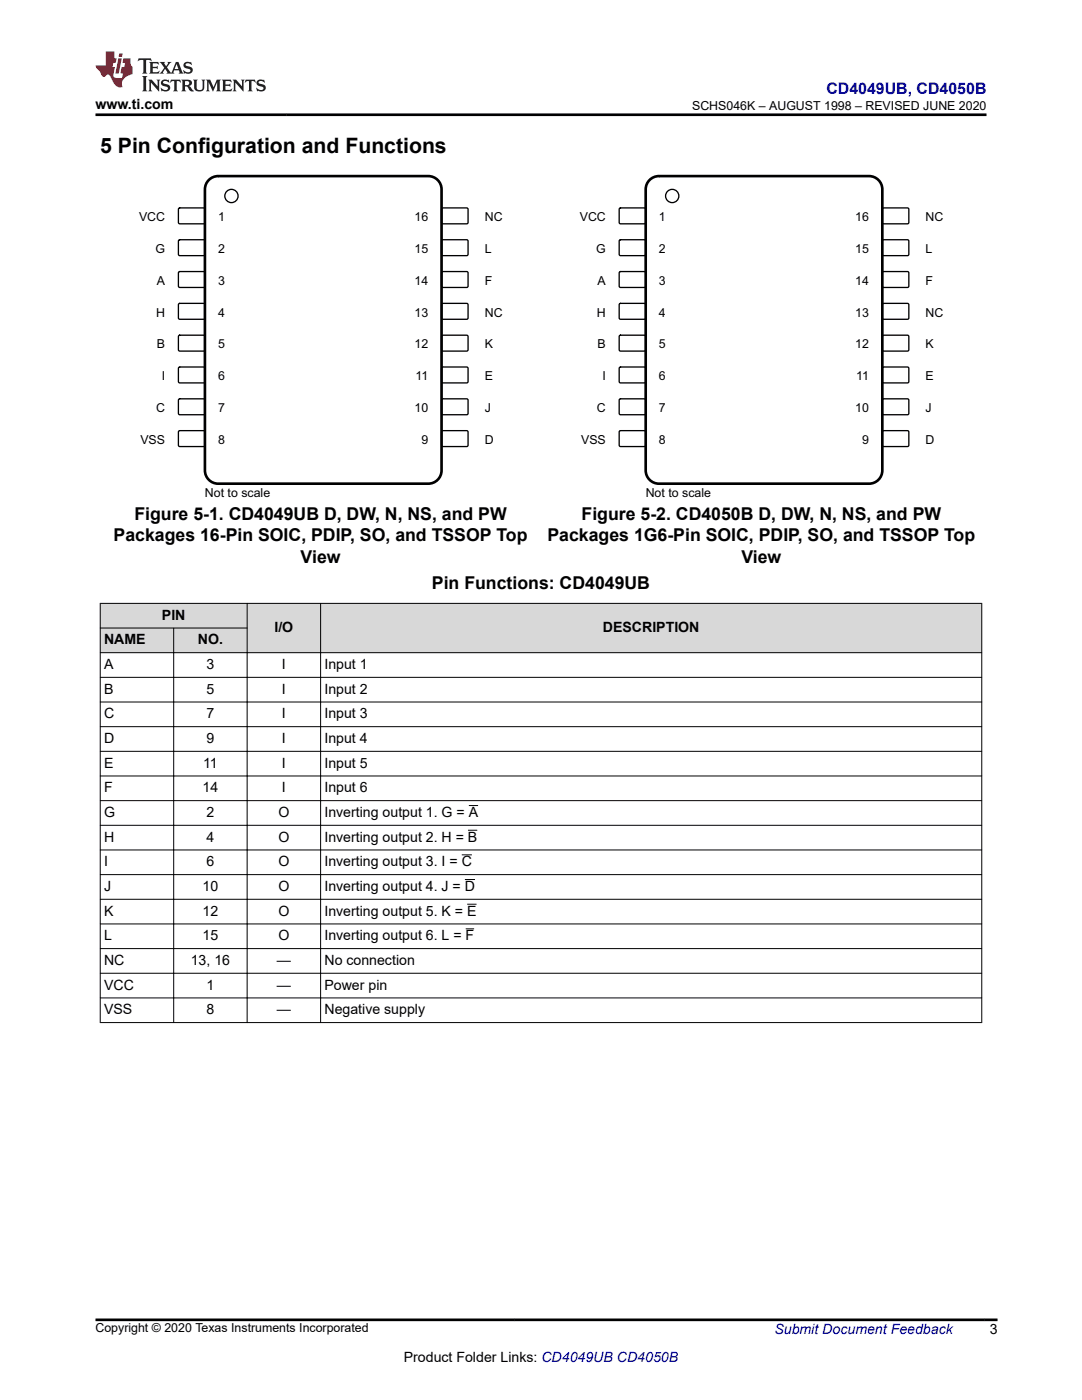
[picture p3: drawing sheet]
<svg xmlns="http://www.w3.org/2000/svg" width="216mm" height="279mm" viewBox="0 0 216 279" stroke-linecap="round" stroke-linejoin="round" font-family="sans-serif">
<path d="M35.7 41.5h5.1l.1 .3v2.7l-.3 .2-4.9-.1-.1-.2v-2.6z" fill="none" stroke="#000" stroke-width=".26"/>
<path d="M88.2 41.5h5.1l.1 .3v2.7l-.3 .2-4.9-.1-.1-.2v-2.6z" fill-rule="evenodd" fill="#fff"/>
<path d="M88.2 41.5h5.1l.1 .3v2.7l-.3 .2-4.9-.1-.1-.2v-2.6z" fill="none" stroke="#000" stroke-width=".26"/>
<path d="M35.7 47.9h5.1l.1 .2v2.8l-.3 .1h-4.9l-.1-.2v-2.7z" fill-rule="evenodd" fill="#fff"/>
<path d="M35.7 47.9h5.1l.1 .2v2.8l-.3 .1h-4.9l-.1-.2v-2.7z" fill="none" stroke="#000" stroke-width=".26"/>
<path d="M88.2 47.9h5.1l.1 .2v2.8l-.3 .1h-4.9l-.1-.2v-2.7z" fill-rule="evenodd" fill="#fff"/>
<path d="M88.2 47.9h5.1l.1 .2v2.8l-.3 .1h-4.9l-.1-.2v-2.7z" fill="none" stroke="#000" stroke-width=".26"/>
<path d="M35.7 54.2h5.1l.1 .3v2.7l-.3 .2-4.9-.1-.1-.2v-2.6z" fill-rule="evenodd" fill="#fff"/>
<path d="M35.7 54.2h5.1l.1 .3v2.7l-.3 .2-4.9-.1-.1-.2v-2.6z" fill="none" stroke="#000" stroke-width=".26"/>
<path d="M88.2 54.2h5.1l.1 .3v2.7l-.3 .2-4.9-.1-.1-.2v-2.6z" fill-rule="evenodd" fill="#fff"/>
<path d="M88.2 54.2h5.1l.1 .3v2.7l-.3 .2-4.9-.1-.1-.2v-2.6z" fill="none" stroke="#000" stroke-width=".26"/>
<path d="M35.7 60.6h5.1l.1 .2v2.8l-.3 .1h-4.9l-.1-.2v-2.7z" fill-rule="evenodd" fill="#fff"/>
<path d="M35.7 60.6h5.1l.1 .2v2.8l-.3 .1h-4.9l-.1-.2v-2.7z" fill="none" stroke="#000" stroke-width=".26"/>
<path d="M88.2 60.6h5.1l.1 .2v2.8l-.3 .1h-4.9l-.1-.2v-2.7z" fill-rule="evenodd" fill="#fff"/>
<path d="M88.2 60.6h5.1l.1 .2v2.8l-.3 .1h-4.9l-.1-.2v-2.7z" fill="none" stroke="#000" stroke-width=".26"/>
<path d="M35.7 66.9h5.1l.1 .3v2.7l-.3 .2-4.9-.1-.1-.2v-2.6z" fill-rule="evenodd" fill="#fff"/>
<path d="M35.7 66.9h5.1l.1 .3v2.7l-.3 .2-4.9-.1-.1-.2v-2.6z" fill="none" stroke="#000" stroke-width=".26"/>
<path d="M88.2 66.9h5.1l.1 .3v2.7l-.3 .2-4.9-.1-.1-.2v-2.6z" fill-rule="evenodd" fill="#fff"/>
<path d="M88.2 66.9h5.1l.1 .3v2.7l-.3 .2-4.9-.1-.1-.2v-2.6z" fill="none" stroke="#000" stroke-width=".26"/>
<path d="M35.7 73.3h5.1l.1 .2v2.8l-.3 .1h-4.9l-.1-.2v-2.7z" fill-rule="evenodd" fill="#fff"/>
<path d="M35.7 73.3h5.1l.1 .2v2.8l-.3 .1h-4.9l-.1-.2v-2.7z" fill="none" stroke="#000" stroke-width=".26"/>
<path d="M88.2 73.3h5.1l.1 .2v2.8l-.3 .1h-4.9l-.1-.2v-2.7z" fill-rule="evenodd" fill="#fff"/>
<path d="M88.2 73.3h5.1l.1 .2v2.8l-.3 .1h-4.9l-.1-.2v-2.7z" fill="none" stroke="#000" stroke-width=".26"/>
<path d="M35.7 79.6h5.1l.1 .3v2.7l-.3 .2-4.9-.1-.1-.2v-2.6z" fill-rule="evenodd" fill="#fff"/>
<path d="M35.7 79.6h5.1l.1 .3v2.7l-.3 .2-4.9-.1-.1-.2v-2.6z" fill="none" stroke="#000" stroke-width=".26"/>
<path d="M88.2 79.6h5.1l.1 .3v2.7l-.3 .2-4.9-.1-.1-.2v-2.6z" fill-rule="evenodd" fill="#fff"/>
<path d="M88.2 79.6h5.1l.1 .3v2.7l-.3 .2-4.9-.1-.1-.2v-2.6z" fill="none" stroke="#000" stroke-width=".26"/>
<path d="M35.7 86h5.1l.1 .2v2.8l-.3 .1h-4.9l-.1-.2v-2.7z" fill-rule="evenodd" fill="#fff"/>
<path d="M35.7 86h5.1l.1 .2v2.8l-.3 .1h-4.9l-.1-.2v-2.7z" fill="none" stroke="#000" stroke-width=".26"/>
<path d="M88.2 86h5.1l.1 .2v2.8l-.3 .1h-4.9l-.1-.2v-2.7z" fill-rule="evenodd" fill="#fff"/>
<g fill="none" stroke="#000" stroke-width=".26">
<path d="M88.2 86h5.1l.1 .2v2.8l-.3 .1h-4.9l-.1-.2v-2.7z"/>
<circle cx="46.2" cy="39.1" r="1.32"/>
</g>
<path d="M41.5 36.1a2.64 2.64 0 0 1 2-1h42a2.65 2.65 0 0 1 2.6 2.7v56.1a2.65 2.65 0 0 1-2.6 2.6h-42a2.65 2.65 0 0 1-2.6-2.6v-56.1l.1-.6z" fill="none" stroke="#000" stroke-width=".53"/>
<path d="M123.7 41.5h5l.1 .3v2.7l-.2 .2-4.9-.1-.2-.2v-2.6z" fill-rule="evenodd" fill="#fff"/>
<path d="M123.7 41.5h5l.1 .3v2.7l-.2 .2-4.9-.1-.2-.2v-2.6z" fill="none" stroke="#000" stroke-width=".26"/>
<path d="M176.2 41.5h5l.1 .3v2.7l-.2 .2-4.9-.1-.1-.2v-2.6z" fill-rule="evenodd" fill="#fff"/>
<path d="M176.2 41.5h5l.1 .3v2.7l-.2 .2-4.9-.1-.1-.2v-2.6z" fill="none" stroke="#000" stroke-width=".26"/>
<path d="M123.7 47.9h5l.1 .2v2.8l-.2 .1h-4.9l-.2-.2v-2.7z" fill-rule="evenodd" fill="#fff"/>
<path d="M123.7 47.9h5l.1 .2v2.8l-.2 .1h-4.9l-.2-.2v-2.7z" fill="none" stroke="#000" stroke-width=".26"/>
<path d="M176.2 47.9h5l.1 .2v2.8l-.2 .1h-4.9l-.1-.2v-2.7z" fill-rule="evenodd" fill="#fff"/>
<path d="M176.2 47.9h5l.1 .2v2.8l-.2 .1h-4.9l-.1-.2v-2.7z" fill="none" stroke="#000" stroke-width=".26"/>
<path d="M123.7 54.2h5l.1 .3v2.7l-.2 .2-4.9-.1-.2-.2v-2.6z" fill-rule="evenodd" fill="#fff"/>
<path d="M123.7 54.2h5l.1 .3v2.7l-.2 .2-4.9-.1-.2-.2v-2.6z" fill="none" stroke="#000" stroke-width=".26"/>
<path d="M176.2 54.2h5l.1 .3v2.7l-.2 .2-4.9-.1-.1-.2v-2.6z" fill-rule="evenodd" fill="#fff"/>
<path d="M176.2 54.2h5l.1 .3v2.7l-.2 .2-4.9-.1-.1-.2v-2.6z" fill="none" stroke="#000" stroke-width=".26"/>
<path d="M123.7 60.6h5l.1 .2v2.8l-.2 .1h-4.9l-.2-.2v-2.7z" fill-rule="evenodd" fill="#fff"/>
<path d="M123.7 60.6h5l.1 .2v2.8l-.2 .1h-4.9l-.2-.2v-2.7z" fill="none" stroke="#000" stroke-width=".26"/>
<path d="M176.2 60.6h5l.1 .2v2.8l-.2 .1h-4.9l-.1-.2v-2.7z" fill-rule="evenodd" fill="#fff"/>
<path d="M176.2 60.6h5l.1 .2v2.8l-.2 .1h-4.9l-.1-.2v-2.7z" fill="none" stroke="#000" stroke-width=".26"/>
<path d="M123.7 66.9h5l.1 .3v2.7l-.2 .2-4.9-.1-.2-.2v-2.6z" fill-rule="evenodd" fill="#fff"/>
<path d="M123.7 66.9h5l.1 .3v2.7l-.2 .2-4.9-.1-.2-.2v-2.6z" fill="none" stroke="#000" stroke-width=".26"/>
<path d="M176.2 66.9h5l.1 .3v2.7l-.2 .2-4.9-.1-.1-.2v-2.6z" fill-rule="evenodd" fill="#fff"/>
<path d="M176.2 66.9h5l.1 .3v2.7l-.2 .2-4.9-.1-.1-.2v-2.6z" fill="none" stroke="#000" stroke-width=".26"/>
<path d="M123.7 73.3h5l.1 .2v2.8l-.2 .1h-4.9l-.2-.2v-2.7z" fill-rule="evenodd" fill="#fff"/>
<path d="M123.7 73.3h5l.1 .2v2.8l-.2 .1h-4.9l-.2-.2v-2.7z" fill="none" stroke="#000" stroke-width=".26"/>
<path d="M176.2 73.3h5l.1 .2v2.8l-.2 .1h-4.9l-.1-.2v-2.7z" fill-rule="evenodd" fill="#fff"/>
<path d="M176.2 73.3h5l.1 .2v2.8l-.2 .1h-4.9l-.1-.2v-2.7z" fill="none" stroke="#000" stroke-width=".26"/>
<path d="M123.7 79.6h5l.1 .3v2.7l-.2 .2-4.9-.1-.2-.2v-2.6z" fill-rule="evenodd" fill="#fff"/>
<path d="M123.7 79.6h5l.1 .3v2.7l-.2 .2-4.9-.1-.2-.2v-2.6z" fill="none" stroke="#000" stroke-width=".26"/>
<path d="M176.2 79.6h5l.1 .3v2.7l-.2 .2-4.9-.1-.1-.2v-2.6z" fill-rule="evenodd" fill="#fff"/>
<path d="M176.2 79.6h5l.1 .3v2.7l-.2 .2-4.9-.1-.1-.2v-2.6z" fill="none" stroke="#000" stroke-width=".26"/>
<path d="M123.7 86h5l.1 .2v2.8l-.2 .1h-4.9l-.2-.2v-2.7z" fill-rule="evenodd" fill="#fff"/>
<path d="M123.7 86h5l.1 .2v2.8l-.2 .1h-4.9l-.2-.2v-2.7z" fill="none" stroke="#000" stroke-width=".26"/>
<path d="M176.2 86h5l.1 .2v2.8l-.2 .1h-4.9l-.1-.2v-2.7z" fill-rule="evenodd" fill="#fff"/>
<g fill="none" stroke="#000" stroke-width=".26">
<path d="M176.2 86h5l.1 .2v2.8l-.2 .1h-4.9l-.1-.2v-2.7z"/>
<circle cx="134.1" cy="39.1" r="1.32"/>
</g>
<path d="M129.4 36.1a2.64 2.64 0 0 1 2.1-1h41.9a2.65 2.65 0 0 1 2.7 2.7v56.1a2.65 2.65 0 0 1-2.7 2.6h-41.9a2.65 2.65 0 0 1-2.7-2.6v-56.1l.1-.6z" fill="none" stroke="#000" stroke-width=".53"/>
<g fill="#d8d8d8">
<path d="M20 120.4h175.9v4.9h-175.9z" fill-rule="evenodd"/>
<path d="M20 125.3h175.9v5h-175.9z" fill-rule="evenodd"/>
<path d="M20.1 120.5h29.2v4.8h-29.2z" fill-rule="evenodd"/>
<path d="M49.4 120.5h14.5v9.7h-14.5z" fill-rule="evenodd"/>
<path d="M64 120.5h131.8v9.7h-131.8z" fill-rule="evenodd"/>
<path d="M20.1 125.4h14.5v4.8h-14.5z" fill-rule="evenodd"/>
<path d="M34.7 125.4h14.6v4.8h-14.6z" fill-rule="evenodd"/>
</g>
<g fill="none" stroke="#000" stroke-width=".2">
<path d="M19.9 120.4h176.1M19.9 125.3h29.5M19.9 135.2h176.1M20 120.4v83.7M34.7 125.3v78.8M49.3 120.4v83.7M64 120.4v83.7M195.9 120.4v83.7M196 130.3h-176.1M19.9 140.1h176.1M19.9 145h176.1M19.9 149.9h176.1"/>
<path d="M19.9 154.9h176.1M19.9 159.8h176.1M19.9 164.7h176.1M19.9 169.6h176.1M19.9 174.5h176.1M19.9 179.5h176.1M92.1 170.6h2.1M92.7 175.5h2.1M93.4 165.7h1.9M93.5 160.8h1.9M19.9 184.4h176.1M19.9 189.3h176.1"/>
<path d="M19.9 194.2h176.1M19.9 199.2h176.1M92.9 185.4h1.7M93.2 180.5h1.9M19.9 204.1h176.1"/>
</g>
<path d="M27.7 11.6l-.2 .6 .5-.2h.6v.1v2.2l-.2 .4h1l-.2-.4v-2.2v-.1h.5l.5 .2-.1-.6zM29.8 12.4l.2 .3v1.6l-.2 .4h1.9l.1-.6a1.08 1.08 0 0 1-1.3 .2v-.7h.6l.4 .2v-.7l-.4 .2h-.6v-.5l.2-.2a1 1 0 0 1 1 .3l-.1-.5zM31.8 12.4l1 1.1-1 1.2h.9l-.2-.2 .4-.8 .5 .8-.2 .2h1.6l-.2-.2 .1-.5h1l.1 .5-.1 .2h.9l-.2-.4-.8-1.9h-.5l-1 2.1-.8-1.1 .9-1h-.8l.2 .2-.5 .6-.3-.6 .1-.2zM35.2 12.8l.4 1h-.8zM36.8 12.5a.65 .65 0 0 0-.2 .7 .65 .65 0 0 0 .6 .5l.7 .1 .1 .3a.79 .79 0 0 1-.7 .4 .79 .79 0 0 1-.7-.5l.1 .7 .2-.1a.93 .93 0 0 0 1.1 0 .93 .93 0 0 0 .4-.9 1.46 1.46 0 0 0-1.2-.6l-.1-.3a1.09 1.09 0 0 1 1.2 .2l-.2-.6-.1 .1-.6-.2zM28.4 15.2l.2 .4v2.2l-.2 .4h1l-.2-.4v-2.2l.2-.4zM29.6 15.9l.2 .4v1.5l-.2 .4h.8l-.3-.4v-1.3l1.7 1.8v-2l.2-.4h-.8l.2 .2 .1 1.1-1.2-1.3zM32.3 16a.65 .65 0 0 0-.2 .8 .65 .65 0 0 0 .7 .4l.6 .2 .1 .2a.79 .79 0 0 1-.7 .4 .79 .79 0 0 1-.7-.5l.1 .7 .2-.1a.93 .93 0 0 0 1.1 .1 .93 .93 0 0 0 .4-1 1.46 1.46 0 0 0-1.2-.5l-.1-.4a1.09 1.09 0 0 1 1.2 .2l-.2-.6-.1 .1-.6-.1zM34.1 15.9l-.1 .6a.63 .63 0 0 1 .7-.3l.1 1.6-.3 .4h1l-.2-.4v-1.6a.66 .66 0 0 1 .8 .3l-.1-.6zM36.2 15.9l.2 .4v1.5l-.2 .4h.9l-.2-.2v-.7h.5l.1 .2a.79 .79 0 0 0 1.2 .6l-1-.9a.61 .61 0 0 0 .6-.6 .61 .61 0 0 0-.5-.7zM36.9 16.2h.2a.47 .47 0 0 1 .5 .1 .47 .47 0 0 1 .1 .5l-.2 .1-.6 .1zM38.5 15.9l.2 .2a2.27 2.27 0 0 0 .4 2 1.04 1.04 0 0 0 1.7-.7v-1.3l.2-.2h-.8l.2 .4v1.1a.6 .6 0 0 1-.6 .6 .6 .6 0 0 1-.6-.6v-1.1l.3-.4zM41.1 15.9l.2 .4v1.5l-.2 .4h.7l-.2-.4v-1.4l.9 1.9 .8-1.9v1.4l-.2 .4h1l-.3-.4v-1.5l.3-.4h-.8l-.7 1.5-.7-1.5zM44.3 15.9l.2 .4v1.5l-.2 .4h1.9l.1-.6a1.09 1.09 0 0 1-1.3 .2v-.7h.6l.4 .2v-.6l-.4 .2h-.6v-.6l.2-.1a1.01 1.01 0 0 1 1 .3l-.1-.6zM46.4 15.9l.3 .4v1.5l-.3 .4h.8l-.2-.4v-1.3l1.6 1.8v-2l.2-.4h-.7l.2 .2v1.1l-1.2-1.3zM49 15.9l-.1 .6a.63 .63 0 0 1 .8-.3v1.6l-.3 .4h1l-.2-.4v-1.6a.66 .66 0 0 1 .8 .3l-.1-.6zM51.4 16a.65 .65 0 0 0-.2 .8 .65 .65 0 0 0 .6 .4l.6 .2 .2 .2a.79 .79 0 0 1-.8 .4 .79 .79 0 0 1-.6-.5l.1 .7 .2-.1a.93 .93 0 0 0 1 .1 .93 .93 0 0 0 .5-1 1.46 1.46 0 0 0-1.3-.5l-.1-.4a1.09 1.09 0 0 1 1.3 .2l-.2-.6-.2 .1-.5-.1z" fill="#231f20"/>
<path d="M21.1 10.3v2.7h-2v.4l.9 1a.95 .95 0 0 0 .9 .9 .59 .59 0 0 1 .6-.4 .59 .59 0 0 1 .5 .3l.4 .8a1.59 1.59 0 0 0 2.1 1.4 1.61 1.61 0 0 1 1-2.3l1-.3-.1-1.5a1.59 1.59 0 0 1-.4-1.7h-1.4l-.2 .9h.5l-.1 .9h-.5l-.2 .9v.3l.4 .1-.2 .9h-.6a.73 .73 0 0 1-1.1-.7l.3-1.5h-.5l.2-.9h.5l.2-.9h-.5v-1.3zM23.6 11.6l-.6 3.1h.7l.6-3.1zM23.8 10.7l-.1 .6h.7l.1-.6z" fill="#ed1c24"/>
<path d="M19.1 22.9h177.8M19 263.4h180" fill="none" stroke="#000" stroke-width=".53"/>
<text font-size="4.2" x="20" y="30.5">5 Pin Configuration and Functions</text>
<g font-size="3.5">
<text x="26.8" y="103.8">Figure 5-1. CD4049UB D, DW, N, NS, and PW</text>
<text x="116.1" y="103.8">Figure 5-2. CD4050B D, DW, N, NS, and PW</text>
<text x="22.7" y="108">Packages 16-Pin SOIC, PDIP, SO, and TSSOP Top</text>
<text x="60" y="112.3">View</text>
<text x="109.3" y="108">Packages 1G6-Pin SOIC, PDIP, SO, and TSSOP Top</text>
<text x="147.9" y="112.3">View</text>
<text x="86.2" y="117.6">Pin Functions: CD4049UB</text>
</g>
<text font-size="3.2" fill="#00f" x="164.9" y="18.7">CD4049UB, CD4050B</text>
<g font-size="2.8">
<text x="19.1" y="21.8">www.ti.com</text>
<text x="32.3" y="123.7">PIN</text>
<text x="20.8" y="128.6">NAME</text>
<text x="39.5" y="128.6">NO.</text>
<text x="54.8" y="126.2">I/O</text>
<text x="120.3" y="126.2">DESCRIPTION</text>
<text x="20.8" y="133.5">A</text>
<text x="41.2" y="133.5">3</text>
<text x="56.3" y="133.5">I</text>
<text x="64.7" y="133.5">Input 1</text>
<text x="20.8" y="138.5">B</text>
<text x="20.8" y="143.4">C</text>
<text x="41.2" y="138.5">5</text>
<text x="41.2" y="143.4">7</text>
<text x="56.3" y="138.5">I</text>
<text x="56.3" y="143.4">I</text>
<text x="64.7" y="138.5">Input 2</text>
<text x="64.7" y="143.4">Input 3</text>
<text x="20.8" y="148.3">D</text>
<text x="41.2" y="148.3">9</text>
<text x="56.3" y="148.3">I</text>
<text x="64.7" y="148.3">Input 4</text>
<text x="20.8" y="153.2">E</text>
<text x="40.5" y="153.2">11</text>
<text x="56.3" y="153.2">I</text>
<text x="64.7" y="153.2">Input 5</text>
<text x="20.8" y="158.1">F</text>
<text x="40.4" y="158.1">14</text>
<text x="56.3" y="158.1">I</text>
<text x="64.7" y="158.1">Input 6</text>
<text x="20.8" y="168">H</text>
<text x="20.8" y="163.1">G</text>
<text x="41.2" y="168">4</text>
<text x="41.2" y="163.1">2</text>
<text x="55.5" y="168">O</text>
<text x="55.5" y="163.1">O</text>
<text x="64.7" y="163.1">Inverting output 1. G = A</text>
<text x="64.7" y="168">Inverting output 2. H = B</text>
<text x="20.8" y="172.9">I</text>
<text x="41.2" y="172.9">6</text>
<text x="55.5" y="172.9">O</text>
<text x="64.7" y="172.9">Inverting output 3. I = C</text>
<text x="20.8" y="177.8">J</text>
<text x="40.4" y="177.8">10</text>
<text x="55.5" y="177.8">O</text>
<text x="64.7" y="177.8">Inverting output 4. J = D</text>
<text x="20.8" y="182.7">K</text>
<text x="40.4" y="182.7">12</text>
<text x="55.5" y="182.7">O</text>
<text x="64.7" y="182.7">Inverting output 5. K = E</text>
<text x="20.8" y="187.7">L</text>
<text x="40.4" y="187.7">15</text>
<text x="55.5" y="187.7">O</text>
<text x="64.7" y="187.7">Inverting output 6. L = F</text>
<text x="20.8" y="192.6">NC</text>
<text x="20.8" y="197.5">VCC</text>
<text x="38.1" y="192.6">13, 16</text>
<text x="41.2" y="197.5">1</text>
<text x="55.2" y="192.6">—</text>
<text x="55.2" y="197.5">—</text>
<text x="64.7" y="192.6">No connection</text>
<text x="64.7" y="197.5">Power pin</text>
<text x="20.8" y="202.4">VSS</text>
<text x="41.2" y="202.4">8</text>
<text x="55.2" y="202.4">—</text>
<text x="64.7" y="202.4">Negative supply</text>
<text x="197.5" y="266.1">3</text>
<text x="80.6" y="271.7">Product Folder Links: CD4049UB CD4050B</text>
</g>
<text font-size="2.8" fill="#00f" x="154.5" y="266.2">Submit Document Feedback</text>
<g font-size="2.5">
<text x="138.1" y="21.9">SCHS046K – AUGUST 1998 – REVISED JUNE 2020</text>
<text x="27.7" y="44.1">VCC</text>
<text x="43.5" y="44.1">1</text>
<text x="82.7" y="44.1">16</text>
<text x="96.7" y="44.1">NC</text>
<text x="115.7" y="44.1">VCC</text>
<text x="131.5" y="44.1">1</text>
<text x="170.7" y="44.1">16</text>
<text x="184.7" y="44.1">NC</text>
<text x="31" y="50.5">G</text>
<text x="43.5" y="50.5">2</text>
<text x="82.7" y="50.5">15</text>
<text x="96.7" y="50.5">L</text>
<text x="119" y="50.5">G</text>
<text x="131.5" y="50.5">2</text>
<text x="170.7" y="50.5">15</text>
<text x="184.7" y="50.5">L</text>
<text x="31.3" y="56.8">A</text>
<text x="43.5" y="56.8">3</text>
<text x="82.7" y="56.8">14</text>
<text x="96.7" y="56.8">F</text>
<text x="119.3" y="56.8">A</text>
<text x="131.5" y="56.8">3</text>
<text x="170.7" y="56.8">14</text>
<text x="184.7" y="56.8">F</text>
<text x="31.2" y="63.2">H</text>
<text x="43.5" y="63.2">4</text>
<text x="82.7" y="63.2">13</text>
<text x="96.7" y="63.2">NC</text>
<text x="119.1" y="63.2">H</text>
<text x="131.5" y="63.2">4</text>
<text x="170.7" y="63.2">13</text>
<text x="184.7" y="63.2">NC</text>
<text x="31.3" y="69.5">B</text>
<text x="43.5" y="69.5">5</text>
<text x="82.7" y="69.5">12</text>
<text x="96.7" y="69.5">K</text>
<text x="119.3" y="69.5">B</text>
<text x="131.5" y="69.5">5</text>
<text x="170.7" y="69.5">12</text>
<text x="184.7" y="69.5">K</text>
<text x="32.3" y="75.9">I</text>
<text x="43.5" y="75.9">6</text>
<text x="82.9" y="75.9">11</text>
<text x="96.7" y="75.9">E</text>
<text x="120.2" y="75.9">I</text>
<text x="131.5" y="75.9">6</text>
<text x="170.8" y="75.9">11</text>
<text x="184.7" y="75.9">E</text>
<text x="31.2" y="82.2">C</text>
<text x="43.5" y="82.2">7</text>
<text x="82.7" y="82.2">10</text>
<text x="96.7" y="82.2">J</text>
<text x="119.1" y="82.2">C</text>
<text x="131.5" y="82.2">7</text>
<text x="170.7" y="82.2">10</text>
<text x="184.7" y="82.2">J</text>
<text x="28" y="88.6">VSS</text>
<text x="43.5" y="88.6">8</text>
<text x="84.1" y="88.6">9</text>
<text x="96.7" y="88.6">D</text>
<text x="116" y="88.6">VSS</text>
<text x="131.5" y="88.6">8</text>
<text x="172" y="88.6">9</text>
<text x="184.7" y="88.6">D</text>
<text x="40.9" y="99.2">Not to scale</text>
<text x="128.8" y="99.2">Not to scale</text>
<text x="19.1" y="265.9">Copyright © 2020 Texas Instruments Incorporated</text>
</g>
</svg>
